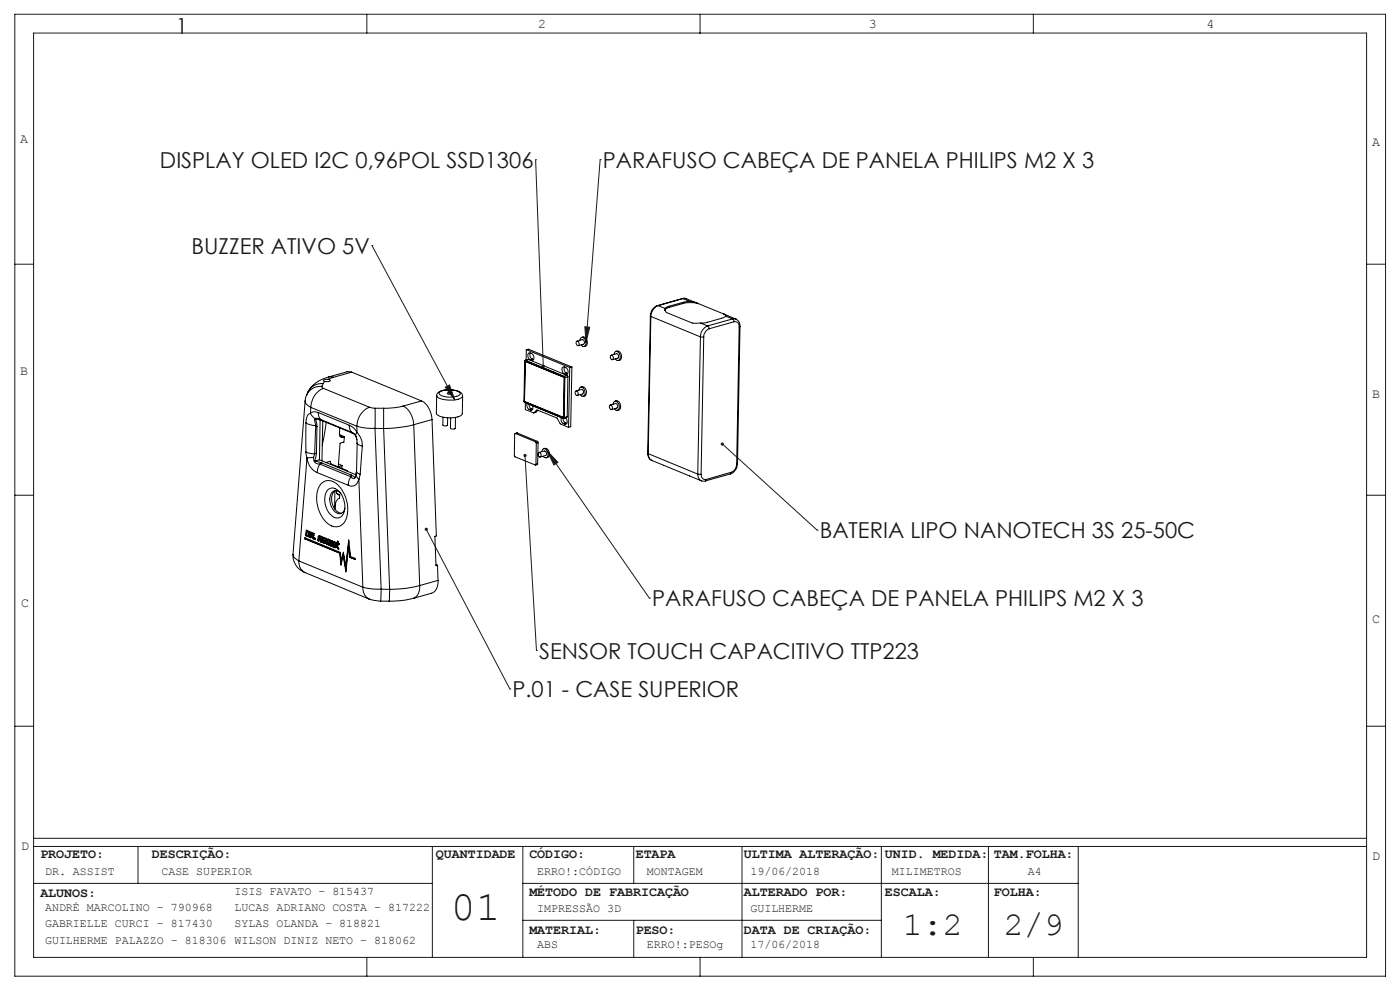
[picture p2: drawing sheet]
<svg xmlns="http://www.w3.org/2000/svg" width="297mm" height="210mm" viewBox="0 0 297 210" stroke-linecap="round" stroke-linejoin="round" font-family="sans-serif">
<g fill="none" stroke="#191924" stroke-width=".21">
<path d="M3.1 3h290.8v204.1h-290.8zM7.1 7h282.8v196.1h-282.8zM77.8 3v4M148.5 3v4M219.2 3v4M113.6 33.9h.1M113.6 33.9l1.7 43.8M127.3 33.9h.1M127.3 33.9l-3 38.8M3.1 56h4M78.9 52.1h.1M78.9 52.1l17.6 32.7"/>
<path d="M289.9 56h4M124.1 69.3l1 .1-.8 3.3zM94.5 82.2l.9-.5 1.1 3.1zM111.4 96.6l2.4 41.4M116.1 95.6l2.3 2.5-.9 .5zM116.1 95.6l21.7 31.3M153.2 94.2l20.2 18.3M3.1 105h4M90.4 112.3l17.8 33.8M173.4 112.5h.1M289.9 105h4M113.8 138h.1"/>
<path d="M137.8 126.9h.1M3.1 154h4M108.2 146.1h.1M289.9 154h4M7.1 179.6h282.8M7.1 177.8h282.8M29.3 179.6v7.8M91.7 179.6v23.5M110.9 179.6v23.5M134.4 179.6v7.8M157.4 179.6v23.5M187 179.6v23.5"/>
<path d="M209.7 179.6v23.5M228.7 179.6v23.5M7.1 187.4h84.6M110.9 187.4h117.8M110.9 195.2h76.1M134.4 195.2v7.9M77.8 203.1v4M148.5 203.1v4M219.2 203.1v4"/>
</g>
<path d="M90.3 112a.34 .34 0 0 0-.1 .5 .34 .34 0 0 0 .5-.1 .34 .34 0 0 0-.2-.5l-.2 .1 .1 .3zM153 93.9l.2 .3-.2-.2a.35 .35 0 0 0 .2 .5 .35 .35 0 0 0 .4-.4 .35 .35 0 0 0-.5-.2zM124.1 69.3l1 .1-.8 3.3zM115 77.5a.34 .34 0 0 0-.1 .4 .34 .34 0 0 0 .4 .2v-.4v.4l.1-.1a.34 .34 0 0 0 .1-.5 .34 .34 0 0 0-.5 0zM94.5 82.2l.9-.5 1.1 3.1zM111.1 96.4a.35 .35 0 0 0 .1 .5 .35 .35 0 0 0 .5-.2 .35 .35 0 0 0-.4-.4l.1 .3-.1-.3zM116.1 95.6l2.3 2.5-.9 .5z" fill="#191924"/>
<g fill="none" stroke="#000" stroke-width=".21">
<path d="M69.7 80a6.5 6.5 0 0 0-4.4 3.2M69.7 80h1M74.6 78.9h-1l-3.9 1.1M74.6 78.9l-3.9 1.1M74.6 78.9l14.8 6.1M111.3 76.7l-.1 8.4 .1 .2M111.4 76.7l8.3 3.3-.2 8.6-8.3-3.4M111.4 76.7h.1M111.4 76.5l-.1 .2M111.4 76.7l-.2 8.5M111.4 76.5l8.3 3.4M111.5 76.4l-.2 .2"/>
<path d="M111.5 76.4l8.2 3.4M111.5 76.4l-.1 .1M111.7 74.2l9.2 3.8M111.7 74.2l.4-.1 9.2 3.7M111.7 74.2l-.1 2.2M112 76.3h.1M112.1 76.3l-.7 .1M112.1 76.3l8.2 3.3M112.4 76.3l.3 .1M112.5 74.9a.89 .89 0 0 1 .7 .6 .89 .89 0 0 1-.2 .9h-.3M112.5 74.9h-.2a.86 .86 0 0 0 .1 1.4M112.5 74.9l-.1 .6 .5 .7"/>
<path d="M112.9 76.2l-.5 .1M112.9 76.2l.3 .1M113.2 76.3l-.5 .1M119.7 79.9l.1 .2M119.7 79.3l-.4-.4a.58 .58 0 0 1-.1-.8 .58 .58 0 0 1 .9-.1l.4 .6a.54 .54 0 0 1-.5 .8M119.7 79.8l.1 .3M119.7 79.3l.3 .1M119.7 79.8v.1M119.8 77.9l-.1 .6 .5 .6M120.2 79.1l-.5 .2M120.2 79.1l.2 .2M120.3 79.6l.2 .3"/>
<path d="M120.3 79.6l-.6 .2M120.4 79.3l-.4 .1M120.5 79.9l-.2 8.5M120.5 79.9l-.7 .2M120.9 78l-.3 12.7M121.3 77.8l-.4 .2M121.3 77.8l-.2 12.7-.5 .2M122.3 72.4a.45 .45 0 0 1 .5 .4 .45 .45 0 0 1-.3 .5l-.3-.4zM122.4 72.4l1.1-.4a.58 .58 0 0 1 .3 1l-1.1 .3M123 72.2l.1-.4a.65 .65 0 0 1 .7-.2 .65 .65 0 0 1 .4 .7 .74 .74 0 0 1 .1 .8 .74 .74 0 0 1-.7 .4l-.3-.3M123.4 71.6l.3-.1a1.14 1.14 0 0 1 .5 1.9l-.3 .1M129.6 75.4a.45 .45 0 0 1 .5 .4 .45 .45 0 0 1-.3 .5l-.3-.4z"/>
<path d="M129.6 75.3l1.2-.3a.54 .54 0 0 1 .4 .4 .54 .54 0 0 1-.1 .6l-1.2 .3M130.3 75.2v-.1a.5 .5 0 0 1 .3-.5 .5 .5 0 0 1 .6 .1 1.1 1.1 0 0 1-.1 1.8l-.6-.4M130.6 74.5a1.05 1.05 0 0 1 1.2 .6 1.05 1.05 0 0 1-.3 1.3l-.3 .1M138 67l.1 .1M138 67l-.6 29.1M138.1 67.1l10.5 4.4M138.1 67.1l-.6 29.1M139.5 64.8l-.6 .3a2.28 2.28 0 0 0-.9 1.9M139.5 64.8h.1M139.6 64.8a2.43 2.43 0 0 0-1.5 2.3M139.6 64.8l1.5 .6M141.1 65.4l-.1 .4 .4 .5 5.5 2.2h1.8"/>
<path d="M141.9 65.2l-.5 .2-.4 .5M141.9 65l-.8 .4M141.9 65v.2M144.7 63.3l.9 .1M144.7 63.3l.2 .1M144.7 63.3l-5.2 1.5M144.9 63.4h.7M144.9 63.4l1.5 .6M144.9 63.4l-5.3 1.4M144.9 64.4a6.9 6.9 0 0 1 3.3 0M144.9 64.4l-3 .8M144.9 64.1l-3 .9"/>
<path d="M144.9 64.1v.3M145.6 63.4l2.6 1M146.4 64l1.8 .4M146.4 64l-1.5 .1M148.2 64.4l5.4 2.2M148.6 71.5h.7M148.6 71.5l-.6 29.1M148.7 68.5l1.4 .6M149.3 71.5l-.6 29.1M150.1 69.1a2.48 2.48 0 0 0-1.5 2.4M150.1 69.1l.4 .6M150.5 69.7a1.86 1.86 0 0 0-1.2 1.8"/>
<path d="M153.6 66.6l.4 .5M153.6 66.6l.4 .2-.1 .3M153.6 66.6l2.5 1.1M153.9 67.1l-.4 .3-3.4 1-1.4 .1M153.9 67.1l1.5 .6M155.4 67.7l.3 .6M155.4 67.7h.7M155.4 67.7l-5.3 1.4M155.7 68.3a.89 .89 0 0 1 1.1 1M155.7 68.3l-5.2 1.4M156.1 67.7h.1a1.4 1.4 0 0 1 .8 1.5M156.8 69.3l-.5 29.2"/>
<path d="M157 69.2l-.2 .1M157 69.2l-.5 29.1M64.7 85a1.09 1.09 0 0 0 .7 1.1l.5 .3M64.7 85l-2.5 32.6a1.56 1.56 0 0 0 1.2 1.4M64.9 89.7l.6 .3 1.5 .3M64.9 95.9l.2 1.2M64.9 89.7v6.2M64.9 95.9l1.8 .4M65.1 83.8l-.4 1.2M65.1 83.8l-.1 .1M65.1 97.1a3.8 3.8 0 0 0 2.2 3.2M65.1 97.1l-1.7 21.9"/>
<path d="M65.3 83.2l-.2 .6M65.9 87.7l.9 1.1M65.9 87.7a1.32 1.32 0 0 0-1 1.4v.6M65.9 86.4l9.8 4M65.9 86.4v1.3M66.5 97a1.17 1.17 0 0 0 1.4 1.5M66.5 97l-1.4 .1M66.7 97.8l1.6 .4M66.7 96.3l-.2 .7M66.8 88.8a1.15 1.15 0 0 1 1.3 .2M66.8 88.8a1.8 1.8 0 0 0 .2 1.5M67 90.3l-.3 6"/>
<path d="M67 90.3l.2 .1M67.1 96.1l-.4 1.7M67.1 96.1l-.4 .2M67.2 90.4l-.1 5.7M67.5 87.5a1.48 1.48 0 0 0-1.6 .2M67.5 87.5l.2 .9 .4 .6M67.5 87.5l6.6 2.7M67.8 97.5l-1.1 .3M67.8 97.5l7.7 3.2M67.9 98.5l-.4 .6-.2 1.2M67.9 98.5l6.5 2.6M67.9 89.1l-.1 8.4"/>
<path d="M68.1 89l6.5 2.7M68.1 89l.3 .3M68.3 98.2l6.2 2.5M68.3 98.2l-.4 .3M68.3 81.9v.3l.4 .2M68.3 81.9a3.3 3.3 0 0 0-3.2 1.9M68.4 89.3l-1.5-.4 .3 1.5M68.4 89.3l6.2 2.5M68.5 89.3l-.2 8.5M68.5 89.3v.1M68.6 81.3a3.3 3.3 0 0 0-3.3 1.9M68.6 81.3l-.3 .6"/>
<path d="M68.7 82.4a4.3 4.3 0 0 0-2.8 4M68.7 82.4l9.7 4M68.9 80.9l-.3 .4M69.1 98.1l1-.2v.3l.3 .3M69.2 89.6l-.8 4.9M69.6 80.5l.5 .2-.3 .2h-.9M69.6 80.5l-.9 .1-.1 .2 .3 .1M70.4 98.5l3.2 1.3 .1 .2M70.4 98.5h-.2M70.7 80l-1.1 .5M71.8 98.4l.8 .4M72 92.1l1.1 .6"/>
<path d="M72 92.4l.7 .4M72.1 90.8l-.1 1.2a.62 .62 0 0 0 .7 .8M72.6 98.8l-.1 .6M73.1 92.7l-.4 .1M73.1 92.7l-.1 1.1-.9 .2-.3 5 .8-.2M73.7 99.9v.1M74.1 90.2a3.1 3.1 0 0 1 1.6 1.5M74.1 90.2l.1 .9 .4 .6M74.6 91.7l.5 .2 .3 .4M74.6 91.7v.1M74.6 91.8a1.5 1.5 0 0 1 1.1 1.5M75.4 92.3l.2 .5 .2 1.2"/>
<path d="M75.6 99.8l-.3 1.5-.8-.6M75.7 90.4l2.2 .4 1.7 .1M75.7 90.4v1.3M75.7 91.7a3.8 3.8 0 0 1 1.2 2.9M75.7 91.7l-.3 .6M75.8 94l.4 .4 .7 .2M75.8 94l-.2 6.1M76.9 94.6l-.5 6M78.4 86.4a4.3 4.3 0 0 0-2.7 4M78.4 86.4l1.2 .2M79.6 86.6v4.3M79.6 90.9l1.3 34.1"/>
<path d="M79.6 90.9h1.8M79.6 86.6h1.8M81.4 86.6v4.3M81.4 90.9l1.3 34.1M85.5 86.1l-1.5 .4-2.6 .1M85.5 86.1a4.6 4.6 0 0 1 2.3 4M87.8 90.1l-4.1 .7-2.3 .1M87.8 90.1l1.2 34.1M89.4 85a4.7 4.7 0 0 1 2.3 4M89.4 85l-3.9 1.1M91.7 89l-3.9 1.1M91.7 89l.9 24.7-.3 .1 .2 6.2 .3-.1"/>
<path d="M92.6 83.9v-.2a2.64 2.64 0 0 1 2.9-1l1.9 .3a1.01 1.01 0 0 1 .7 1M92.6 83.9a1.83 1.83 0 0 0 1.9 .9 4.5 4.5 0 0 0 3.6-.6v-.2v3.8a3.2 3.2 0 0 1-3.1 .8l-1.5-.2-.9-.6zM93.2 83.3a4.2 4.2 0 0 1 4.3 0l.1 .2a1.54 1.54 0 0 1-1.6 .7 3.2 3.2 0 0 1-2.9-.7zM94 88.5l-.1 1.7a.84 .84 0 0 0 1 0l.1-1.6M94.9 83.4a.6 .6 0 0 1 .9 .2 .6 .6 0 0 1-.9-.2zM96.6 88.5v2.4a.89 .89 0 0 1-1-.1v-2.2M109.4 92h-.2v4.9l4.4 1.8 .1-.2M109.4 92l4.2 1.7M109.7 91.9l-.4 .1M109.7 91.9l-.3 .1M109.7 91.9l4.3 1.7M111.2 85.3l.1 .1"/>
<path d="M111.3 85.3l8.2 3.4M111.3 85.2h-.1M111.3 85.3v.1M111.3 85.4l8.2 3.4M111.4 85.4v1.5l1.8 .7M111.8 85.6v.6l.4 .6M112.2 85.8l.2 .6 .3 .3M112.2 86.8l.4 .2M112.7 86.7l-.5 .1M112.7 86.7l.3 .1M113 86.9l-.4 .1M113 86.1v.1a.51 .51 0 0 1-.4 .8"/>
<path d="M113.2 87.6l.7-.6 4.3 1.7 .7 1.2 1.7 .8M113.6 93.7l.2 .3M113.8 94l-.1 4.5M114 93.6l.2 .3M114 93.6l-.4 .1M114.1 98.4l-.1 .2-.4 .1M114.1 98.4l-.4 .1M114.1 87l-.4 .5-.5 .1M114.2 93.9l-.4 .1M114.2 93.9l-.1 4.5M114.3 96.1a.45 .45 0 0 1 .5 .3 .45 .45 0 0 1-.3 .5l-.3-.4zM114.3 96l1.2-.3a.54 .54 0 0 1 .4 .3 .54 .54 0 0 1-.2 .6l-1.1 .3"/>
<path d="M115 95.8v-.3a.63 .63 0 0 1 .8-.3 .63 .63 0 0 1 .4 .7l.1 .4a.59 .59 0 0 1-.3 .8 .59 .59 0 0 1-.8-.3M115.3 95.2a1.05 1.05 0 0 1 1.2 .6 1.05 1.05 0 0 1-.3 1.2l-.3 .1M119.1 88.6l-.1 .6 .5 .6M119.5 88.7l.1 .7 .3 .3M119.5 89.8l.3 .1M119.5 88.7v.1M119.6 88.6l-.1 .1M119.6 88.6h.1M119.7 88.6l-.2 .2M119.8 80.1h.1M119.8 80.1l-.2 8.5M119.8 80.1l-.1 8.5"/>
<path d="M119.9 89.7l-.4 .1M119.9 89.7l.3 .1M120 88.6l.2 .3a.6 .6 0 0 1 .2 .7 .6 .6 0 0 1-.6 .3M120.2 89.8l-.4 .1M120.3 88.4v.2l-.7 .2M120.3 88.4l-.6 .2M122.1 83a.46 .46 0 0 1 .5 .3 .46 .46 0 0 1-.3 .6l-.3-.4zM122.2 82.9l1.1-.3a.54 .54 0 0 1 .5 .4 .54 .54 0 0 1-.2 .6l-1.1 .3M122.8 82.8v-.2a.53 .53 0 0 1 .5-.5 .53 .53 0 0 1 .6 .4l.1 .4a.69 .69 0 0 1 .1 .8 .69 .69 0 0 1-.7 .3l-.3-.3M123.2 82.1a1.05 1.05 0 0 1 1.2 .6 1.05 1.05 0 0 1-.4 1.3l-.2 .1M129.4 86a.45 .45 0 0 1 .5 .3 .45 .45 0 0 1-.3 .5l-.3-.3zM129.5 85.9l1.1-.3a.58 .58 0 0 1 .2 1l-1.1 .3"/>
<path d="M130.1 85.8v-.2a.54 .54 0 0 1 .6-.5 1.14 1.14 0 0 1 .2 2l-.5-.4M130.5 85.1l.2-.1a1.14 1.14 0 0 1 .6 2h-.3M137.4 96.1v.3a1.47 1.47 0 0 0 .9 1.3M137.4 96.1l.1 .1M137.5 96.2l.3 1 .5 .5 10.5 4.3M137.5 96.2l10.5 4.4M156.3 98.5a1.86 1.86 0 0 1-1.2 1.7M156.5 98.3a2.39 2.39 0 0 1-1.6 2.2M156.5 98.3l-.2 .2M62.2 117.6a3.8 3.8 0 0 0 2.5 3.9M63.4 119a2.46 2.46 0 0 0 1.3 2.5M63.4 119l13.6 5.6"/>
<path d="M64.7 114.3l7.4 3.1M64.7 114.1v.2M64.7 114.1l.1 .2M64.7 114.1l7.5 3.1 .2 1.7M64.8 114.3l7.3 3M64.8 114.3h-.1M64.9 113.6l.6 .2M64.9 113.6h-.1M65 112.5l.8 .3-.1 .9-.3 .2-.6-.3zM65.1 112.5l-.2 1.1M65.2 112.7l-.1 .8 .3 .1M65.2 112.7l.4 .2"/>
<path d="M65.2 112.7l.3 .2M65.4 113.6h.1M65.5 113.6h-.1M65.5 112.9h.1M65.5 112.9l-.1 .7M65.6 112.9l-.1 .7M65.8 114h.2M65.8 114h.1M65.9 113.1l.1-.2 .7 .3-.1 .5-.2 .2 .1 .4-.2-.1M65.9 113.1l-.1 .9M65.9 113.1h.1M66.1 112.9l-.2 .2"/>
<path d="M66.1 113.8h.2M66.1 113.1l-.1 1-.2-.1M66.1 113.1l.3 .2M66.1 113.1l.4 .1M66.2 113.7l.1 .1M66.2 113.6v.1M66.2 113.7l-.1 .1M66.3 113.8v.4M66.3 113.6h-.2v.2M66.3 113.8l.1 .4M66.3 113.8h.1M66.4 114.2l.1 .1"/>
<path d="M66.4 113.6h-.1M66.4 114.2h-.1M66.4 113.3l.1 .2M66.5 113.5l-.2 .1M66.5 113.2v.3M66.5 113.2l-.1 .1M66.7 114.4h.1M66.7 114.1l.2 .1v.3l-.2-.1zM66.7 114.1v.3M66.7 114.4h.2M67.3 100.3l6.6 2.6M67.5 114.6l-.1 .1"/>
<path d="M67.5 114.6l.2 .1M67.5 113.8l.2-.2 .6 .2-.1 1.2M67.5 113.8l-.1 .9M67.5 113.8h.1M67.6 113.8l-.1 .8M67.7 114.4l.3 .1M67.7 114.4v.4l-.3-.1M67.7 114.4l.4 .1M67.8 113.6l-.2 .2M67.8 113.8l.3 .1M67.8 113.8l.4 .1M67.8 113.8l-.1 .4 .4 .1"/>
<path d="M68 114.9l.2 .1M68 114.5v.4M68.1 102.7a2.44 2.44 0 0 1 3.7 .3 6.9 6.9 0 0 1 1.3 7.8 2.47 2.47 0 0 1-4.2-.3 6.7 6.7 0 0 1-.8-7.8zM68.1 114.9l.1 .1M68.1 114.9h-.1M68.1 113.9v.4M68.1 113.9h.1M68.1 114.5v.4M68.1 114.5h-.1M68.2 113.9l-.1 .4M68.3 115.1l.6 .2M68.3 115.1l.1-.2 .5 .2"/>
<path d="M68.4 114.7l.5 .2M68.4 115l-.1 .1M68.4 115l.6 .3M68.4 114.2v.5M68.4 114.6l.6 .3M68.4 114.9v.1M68.4 114.2v.4M68.4 114.6v.1M68.7 114l.6 .2-.1 .4-.2-.1M68.7 114l-.3 .2M68.7 114.2l-.1 .4 .6 .2-.3 .5M68.7 114.2l.3 .1"/>
<path d="M68.7 114.2l.4 .1M68.9 114.9v.1M68.9 115v.1M68.9 114.9h.1M69 114.3v.2M69 114.9v.1M69 115l-.1 .1M69 115h-.1M69.1 114.3l-.1 .2M69.1 114.3h-.1M69.3 115.4v-.2l.5 .3M69.3 115.4h.1"/>
<path d="M69.3 115l.5 .3M69.3 115h.1M69.3 115.3v.1M69.3 115.4l.6 .2M69.4 114.6l-.1 .4M69.4 115l.5 .2M69.4 114.5v.5M69.4 114.5v.1M69.6 114.3l.6 .3-.1 .4-.2-.1M69.6 114.3l-.2 .3M69.6 103.8a1.77 1.77 0 0 1 2.4 .5 4.4 4.4 0 0 1 .6 5.1 1.6 1.6 0 0 1-2.6-.4 4.2 4.2 0 0 1-.4-5.2zM69.6 114.4l-.2 .1"/>
<path d="M69.6 114.6l.4 .1M69.6 114.6l-.1 .3 .6 .3v.3l-.3 .2-.5-.3M69.6 114.6h.1M69.8 115.3v.1M69.8 115.4v.1M69.9 115.3l-.1 .2M69.9 115.2v.1M69.9 115.2l-.1 .1M69.9 115.3l-.1 .1M70 114.9h.1M70 114.9h-.1M70 114.7l-.1 .2"/>
<path d="M70 114.7v.2M70.2 115l.3 .1-.1 .8-.2-.1zM70.2 115.8h.2M70.2 115.8h.1M70.3 114.6l.2 .2v.1h-.2zM70.3 115.1l-.1 .7M70.3 114.8l.2 .1M70.3 114.8v.1M70.4 114.7l-.1 .1M70.5 115.9v-.2l.5 .2M70.6 115.6l.5 .2M70.6 115.9l.6 .3"/>
<path d="M70.6 115.9h-.1M70.6 115.1l.2-.2 .6 .2v.4l-.2-.1M70.6 115.1v.5M70.6 115.8v.1M70.6 115.1h.1M70.6 115.5l.6 .3M70.6 115.5v.1M70.7 115.1l-.1 .4M70.8 114.9l-.1 .2M70.9 115.1l.4 .1M70.9 115.1l-.1 .4 .6 .2-.1 .3-.2 .2-.6-.3M70.9 115.1l.3 .1"/>
<path d="M71 104.1l-.1 3.7M71.1 115.9h-.1M71.1 115.9h.1M71.1 104.1a2.98 2.98 0 0 0 .4 4.4l1 .4M71.1 115.8v.1M71.1 115.8h.1M71.2 115.2v.2M71.2 115.9h-.2M71.2 115.8v.1M71.2 115.4l.2 .1M71.2 115.4h.1M71.3 115.2l-.1 .2"/>
<path d="M71.3 115.2h-.1M71.4 104.1a.65 .65 0 0 0 .7 .9M71.4 116l.2 .4M71.4 116h.1M71.5 104.7l.6 .3M71.5 116l.1 .4M71.6 116.4h.1M71.6 114.8l-.1 1.2M71.6 116.4h.3M71.8 115.5h.2M71.8 115.5l-.2 .6 .3 .4-.3-.1M72 115.5v-.2l-.2-.1v-.3l-.2-.1-.2 1.2"/>
<path d="M72.1 105l-.1 .6a1.6 1.6 0 0 0-.8 1.3l-.1 1.2M72.1 117.4l.2 2.5 .5-1.9M72.1 117.3l.3 2.4M72.1 117.3v.1M72.3 104.7a1.25 1.25 0 0 0-1.4-.5 1.25 1.25 0 0 0-.9 1.2 3.3 3.3 0 0 0 1.8 3.6 1.21 1.21 0 0 0 1.4-1.2M72.4 118.9l.4-1.8 .5 3M72.8 118l.1-.1 .5 3.1M72.9 117.3l-.5 1.6M74 116.1l-.6 5.2-.6-3.3M74 116.1l.2 2.1M74 116.1l.3 2.1M74 114.9l-.7 5.2"/>
<path d="M74.2 118.2l1.1 .5M74.3 118.2l1 .5M74.3 118.2h-.1M74.4 101.1l-.3 .7-.2 1.1M74.5 100.7l-.1 .4M75.3 118.7v-.3l-.9-.3-.4-3.6-.7 5.6M75.6 100.7l.2 .6 .3 .3M75.6 100.7l-.5 .8-.7-.4M75.6 100.1v.6M75.6 100.1l.8 .5M76.1 101.6a1.52 1.52 0 0 1-2.2 1.3M76.1 101.6l.9 23"/>
<path d="M76.4 100.6l-.3 1M92.5 119.8l.3 .1M92.8 119.9l.1 3.2M148 100.6h.7M148 100.6l.3 .9 .5 .5M148.7 100.6a.94 .94 0 0 0 1.1 1.1M148.8 102h.1M148.8 102h.8M149.8 101.7l-.2 .3M154.9 100.5l-5.3 1.5M155.1 100.2l-.2 .3M155.1 100.2l-5.3 1.5"/>
<path d="M64.7 121.5l13.6 5.6 2.5 .4M77 124.6l2.1 .3 1.8 .1M77 124.6a2.51 2.51 0 0 0 1.3 2.5M80.8 127.5h1.7M80.9 125l-.1 2.5M80.9 125h1.8M82.7 125l-.2 2.5M87.7 126.9l-1.8 .4-3.4 .2M89 124.2l-2.9 .6-3.4 .2M89 124.2a2.62 2.62 0 0 1-1.3 2.7M92.9 123.1a2.49 2.49 0 0 1-1.3 2.7l-3.9 1.1M92.9 123.1l-3.9 1.1"/>
</g>
<text font-size="8.8" fill="#191924" x="95.6" y="195.1">01</text>
<g font-size="7.1" fill="#191924">
<text x="191.6" y="198.4">1:2</text>
<text x="212.9" y="198.4">2/9</text>
</g>
<g font-size="4.7" fill="#191924">
<text x="37.3" y="7.1">1</text>
<text x="33.9" y="35.6">DISPLAY OLED I2C 0,96POL SSD1306</text>
<text x="127.9" y="35.6">PARAFUSO CABEÇA DE PANELA PHILIPS M2 X 3</text>
<text x="40.6" y="53.8">BUZZER ATIVO 5V</text>
<text x="173.9" y="114.2">BATERIA LIPO NANOTECH 3S 25-50C</text>
<text x="138.3" y="128.6">PARAFUSO CABEÇA DE PANELA PHILIPS M2 X 3</text>
<text x="114.4" y="139.7">SENSOR TOUCH CAPACITIVO TTP223</text>
<text x="108.7" y="147.9">P.01 - CASE SUPERIOR</text>
</g>
<g font-size="2.8" fill="#191924">
<text x="114.2" y="5.9">2</text>
<text x="184.3" y="5.9">3</text>
<text x="255.9" y="5.9">4</text>
<text x="4.3" y="30.4">A</text>
<text x="291.1" y="30.9">A</text>
<text x="4.3" y="79.6">B</text>
<text x="291.1" y="84.3">B</text>
<text x="4.5" y="128.8">C</text>
<text x="291.1" y="132.1">C</text>
<text x="4.5" y="180.2">D</text>
<text x="8.6" y="181.9">PROJETO:</text>
<text x="32.2" y="181.9">DESCRIÇÃO:</text>
<text x="92.5" y="181.9">QUANTIDADE</text>
<text x="112.3" y="181.9">CÓDIGO:</text>
<text x="134.9" y="181.9">ETAPA</text>
<text x="157.8" y="181.9">ULTIMA ALTERAÇÃO:</text>
<text x="187.7" y="181.9">UNID. MEDIDA:</text>
<text x="210.8" y="181.9">TAM.FOLHA:</text>
<text x="291.1" y="182.4">D</text>
<text x="8.6" y="190.4">ALUNOS:</text>
<text x="112.3" y="190">MÉTODO DE FABRICAÇÃO</text>
<text x="157.8" y="190">ALTERADO POR:</text>
<text x="187.7" y="190">ESCALA:</text>
<text x="210.8" y="190">FOLHA:</text>
<text x="112.3" y="198">MATERIAL:</text>
<text x="134.9" y="198">PESO:</text>
<text x="157.8" y="198">DATA DE CRIAÇÃO:</text>
</g>
<g font-size="2.5" fill="#191924">
<text x="9.6" y="185.7">DR. ASSIST</text>
<text x="34.2" y="185.7">CASE SUPERIOR</text>
<text x="114" y="185.7">ERRO!:CÓDIGO</text>
<text x="137.2" y="185.7">MONTAGEM</text>
<text x="159.2" y="185.7">19/06/2018</text>
<text x="189.2" y="185.7">MILIMETROS</text>
<text x="218" y="185.7">A4</text>
<text x="49.8" y="189.8">ISIS FAVATO – 815437</text>
<text x="9.6" y="193.3">ANDRÉ MARCOLINO – 790968</text>
<text x="9.6" y="196.7">GABRIELLE CURCI – 817430</text>
<text x="49.8" y="193.3">LUCAS ADRIANO COSTA – 817222</text>
<text x="49.8" y="196.7">SYLAS OLANDA – 818821</text>
<text x="114" y="193.5">IMPRESSÃO 3D</text>
<text x="159.2" y="193.5">GUILHERME</text>
<text x="9.6" y="200.2">GUILHERME PALAZZO – 818306 WILSON DINIZ NETO – 818062</text>
<text x="114" y="201">ABS</text>
<text x="137.2" y="201">ERRO!:PESOg</text>
<text x="159.2" y="201">17/06/2018</text>
</g>
</svg>
